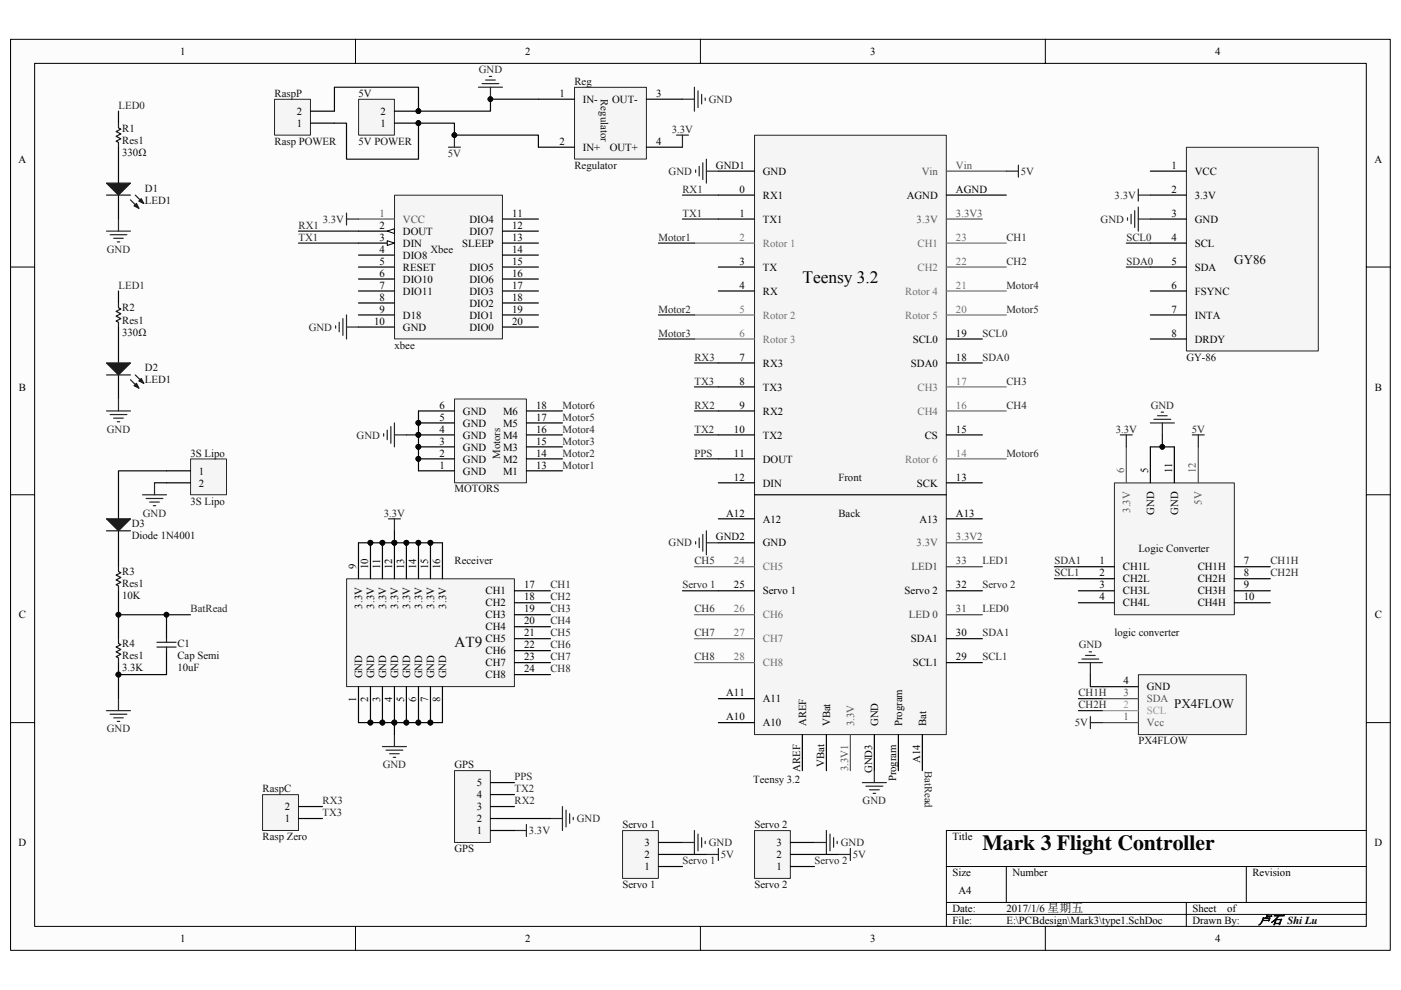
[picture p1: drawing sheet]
<svg xmlns="http://www.w3.org/2000/svg" width="297mm" height="210mm" viewBox="0 0 297 210" stroke-linecap="round" stroke-linejoin="round" font-family="sans-serif">
<path d="M2.3 8.4h292.5v193.2h-292.5z" fill="#fcfcfc"/>
<path d="M2.2 8.3h292.6v193.3h-292.6z" fill="none" stroke="#000" stroke-width=".21"/>
<path d="M7.4 13.5h282.3v183h-282.3z" fill="#fcfcfc"/>
<g fill="none" stroke="#000" stroke-width=".21">
<path d="M7.3 13.4h282.4v183.1h-282.4zM75.4 8.3v5.1M148.5 8.3v5.1M221.6 8.3v5.1M2.2 56.6h5.1M289.7 56.6h5.1M2.2 104.9h5.1M289.7 104.9h5.1M2.2 153.3h5.1M289.7 153.3h5.1M289.7 176.1h-89v20.4M75.4 196.5v5.1"/>
<path d="M148.5 196.5v5.1M200.7 183.8h89M200.7 191.4h89M200.7 194h89M213.4 183.8v7.6M221.6 196.5v5.1M251.5 191.4v5.1M264.2 183.8v7.6"/>
</g>
<path d="M160 28.7h40.6v127.1h-40.6z" fill="#f5f5f5"/>
<path d="M160 28.7h40.6v127.1h-40.6z" fill="none" stroke="#262626" stroke-width=".21"/>
<g fill="none" stroke="#000" stroke-width=".25">
<path d="M152.3 36.3h7.7M152.3 41.4h7.7M152.3 46.5h7.7M152.3 56.6h7.7M200.7 41.4h12.7M152.3 61.7h7.7M152.3 77h7.7M200.7 77h7.6M200.7 71.9h7.6M152.3 82.1h7.7M152.3 87.2h7.7M152.3 92.2h7.7"/>
<path d="M152.3 97.3h7.7M200.7 92.2h7.6M152.3 102.4h7.7M152.3 110h7.7M152.3 115.1h7.7M160 104.9h40.7M200.7 102.4h7.6M200.7 110h7.6M152.3 125.3h7.7M200.7 125.3h7.6M200.7 135.5h7.6M152.3 148.2h7.7"/>
<path d="M152.3 153.3h7.7M170.1 155.8v7.6M175.2 155.8v7.6M185.4 155.8v7.6M190.5 155.8v7.6M195.6 155.8v7.6M200.7 140.5h7.6"/>
</g>
<path d="M147.2 51.6h12.8M147.2 66.8h12.8M147.2 71.9h12.8M200.7 66.8h12.7M200.7 61.7h12.7M200.7 97.3h12.7" fill="none" stroke="#717171" stroke-width=".25"/>
<path d="M200.7 36.3h12.7M200.7 46.5h7.6M200.7 115.1h7.6M180.3 155.8v7.6" fill="none" stroke="#535353" stroke-width=".25"/>
<path d="M200.7 51.6h12.7M200.7 56.6h12.7M200.7 82.1h12.7M200.7 87.2h12.7M147.2 120.2h12.8M147.2 130.4h12.8M147.2 135.5h12.8M147.2 140.5h12.8" fill="none" stroke="#6c6c6c" stroke-width=".25"/>
<path d="M200.7 120.2h7.6M200.7 130.4h7.6" fill="none" stroke="#3c3c3c" stroke-width=".25"/>
<path d="M121.8 18.5h15.3v15.2h-15.3z" fill="#f5f5f5"/>
<path d="M121.8 18.5h15.3v15.2h-15.3z" fill="none" stroke="#262626" stroke-width=".21"/>
<path d="M114.1 21h7.7M114.1 31.2h7.7M137.1 21h7.6M137.1 31.2h7.6" fill="none" stroke="#000" stroke-width=".25"/>
<path d="M76 21.1h7.6v7.6h-7.6z" fill="#f5f5f5"/>
<path d="M76 21.1h7.6v7.6h-7.6z" fill="none" stroke="#262626" stroke-width=".21"/>
<path d="M83.6 26.1h5.1M83.6 23.6h5.1" fill="none" stroke="#000" stroke-width=".25"/>
<g fill="#0e0e0e" stroke="#0e0e0e" stroke-width=".21">
<circle cx="88.7" cy="26.1" r=".49"/>
<circle cx="88.7" cy="23.6" r=".49"/>
<circle cx="96.3" cy="28.7" r=".49"/>
<circle cx="104" cy="21" r=".5"/>
</g>
<g fill="none" stroke="#262626" stroke-width=".25">
<path d="M101.4 18.5h5.1M102.2 17.7h3.6M103 17h2M103.7 16.2h.5M104 18.5v2.5M147.2 18.5v5.1M148 19.3v3.5M95.1 31.2h2.5M96.3 28.7v2.5M143.4 28.7h2.6M144.7 28.7v2.5M144.7 21h2.5"/>
<path d="M147.5 36v.6M148.2 35.3v2M148.8 20v2.1M149 34.5v3.6M149.5 20.8v.5M149.8 33.8v5M149.8 36.3h2.5M213.4 36.3h2.5M215.9 35v2.6"/>
</g>
<path d="M251.6 31.3h27.9v43.1h-27.9z" fill="#f5f5f5"/>
<path d="M251.5 31.2h28v43.2h-28z" fill="none" stroke="#262626" stroke-width=".21"/>
<path d="M243.9 36.3h7.6M243.9 56.6h7.6M243.9 51.6h7.6M243.9 46.5h7.6M243.9 41.4h7.6M243.9 61.7h7.6M243.9 66.8h7.6M243.9 71.9h7.6" fill="none" stroke="#000" stroke-width=".25"/>
<path d="M239.1 46.2v.5M239.8 45.4v2.1M240.6 44.7v3.5M241.3 40.1v2.6M241.3 43.9v5.1M241.3 46.5h2.6M241.3 41.4h2.6" fill="none" stroke="#262626" stroke-width=".25"/>
<path d="M238.8 51.6h5.1M238.8 56.6h5.1" fill="none" stroke="#0e0e0e" stroke-width=".25"/>
<path d="M236.3 102.4h25.4v28h-25.4z" fill="#f5f5f5"/>
<path d="M236.3 102.4h25.4v28h-25.4z" fill="none" stroke="#262626" stroke-width=".21"/>
<path d="M238.8 94.8v7.6M254.1 94.8v7.6" fill="none" stroke="#535353" stroke-width=".25"/>
<path d="M243.9 94.8v7.6M249 94.8v7.6M228.6 120.2h7.7M228.6 122.7h7.7M228.6 125.3h7.7M228.6 127.8h7.7M261.7 120.2h7.6M261.7 122.7h7.6M261.7 125.3h7.6M261.7 127.8h7.6" fill="none" stroke="#000" stroke-width=".25"/>
<path d="M243.9 94.8h5.1M246.4 92.2v2.6" fill="none" stroke="#0e0e0e" stroke-width=".25"/>
<circle cx="246.4" cy="94.8" r=".5" fill="#0e0e0e" stroke="#0e0e0e" stroke-width=".21"/>
<path d="M237.5 92.2h2.6M238.8 92.2v2.6M243.9 89.7h5.1M244.7 88.9h3.5M245.4 88.2h2.1M246.2 87.4h.5M246.4 89.7v2.5M252.8 92.2h2.5M254.1 92.2v2.6" fill="none" stroke="#262626" stroke-width=".25"/>
<path d="M241.4 143.1h22.8v12.7h-22.8z" fill="#f5f5f5"/>
<path d="M241.4 143.1h22.8v12.7h-22.8z" fill="none" stroke="#262626" stroke-width=".21"/>
<path d="M233.7 153.3h7.6M233.7 148.2h7.6" fill="none" stroke="#535353" stroke-width=".25"/>
<path d="M233.7 145.6h7.6" fill="none" stroke="#000" stroke-width=".25"/>
<path d="M233.7 150.7h7.6" fill="none" stroke="#9a9a9a" stroke-width=".25"/>
<path d="M229.4 139.8h3.6M230.2 139h2M230.9 138.3h.5M228.6 140.5h5.1M231.2 140.5v2.6M231.2 152v2.5M231.2 153.3h2.5" fill="none" stroke="#262626" stroke-width=".25"/>
<path d="M223.5 120.2h5.1M223.5 122.7h5.1M228.6 148.2h5.1M228.6 150.7h5.1M231.2 143.1v2.5h2.5" fill="none" stroke="#0e0e0e" stroke-width=".25"/>
<path d="M83.7 41.4h22.8v30.5h-22.8z" fill="#f5f5f5"/>
<path d="M83.6 41.4h22.9v30.5h-22.9z" fill="none" stroke="#262626" stroke-width=".21"/>
<path d="M76 49h7.6" fill="none" stroke="#000" stroke-width=".25"/>
<path d="M82.1 49l1.5-.5v1z" fill="#fcfcfc"/>
<path d="M82.1 49l1.5-.5v1z" fill="none" stroke="#000" stroke-width=".21"/>
<path d="M76 51.6h7.6" fill="none" stroke="#000" stroke-width=".25"/>
<path d="M82.1 51.1l1.5 .5-1.5 .5z" fill="#fcfcfc"/>
<path d="M82.1 51.1l1.5 .5-1.5 .5z" fill="none" stroke="#000" stroke-width=".21"/>
<g fill="none" stroke="#000" stroke-width=".25">
<path d="M76 54.1h7.6M76 56.6h7.6M76 59.2h7.6M106.5 54.1h7.6M106.5 56.6h7.6M106.5 59.2h7.6M106.5 46.5h7.6M106.5 49h7.6M106.5 51.6h7.6M76 69.4h7.6M76 61.7h7.6M76 64.3h7.6"/>
<path d="M76 66.8h7.6M106.5 69.4h7.6M106.5 61.7h7.6M106.5 64.3h7.6M106.5 66.8h7.6"/>
</g>
<path d="M76 46.5h7.6" fill="none" stroke="#535353" stroke-width=".25"/>
<path d="M73.5 46.5h2.5M73.5 45.2v2.5M71.2 69.1v.5M71.9 68.3v2.1M72.7 67.6v3.5M73.5 69.4h2.5M73.5 66.8v5.1" fill="none" stroke="#262626" stroke-width=".25"/>
<path d="M63.3 49h12.7M63.3 51.6h12.7M144.7 41.4h7.6M144.7 46.5h7.6" fill="none" stroke="#0e0e0e" stroke-width=".25"/>
<path d="M96.4 84.6h15.2v17.8h-15.2z" fill="#f5f5f5"/>
<path d="M96.4 84.6h15.2v17.8h-15.2z" fill="none" stroke="#262626" stroke-width=".21"/>
<path d="M88.7 99.9h7.6M88.7 97.3h7.6M88.7 94.8h7.6M88.7 92.2h7.6M88.7 89.7h7.6M88.7 87.2h7.6M111.6 99.9h7.6M111.6 97.3h7.6M111.6 94.8h7.6M111.6 92.2h7.6M111.6 89.7h7.6M111.6 87.2h7.6" fill="none" stroke="#000" stroke-width=".25"/>
<g fill="#0e0e0e" stroke="#0e0e0e" stroke-width=".21">
<circle cx="88.7" cy="97.3" r=".49"/>
<circle cx="88.7" cy="94.8" r=".49"/>
<circle cx="88.7" cy="92.2" r=".49"/>
<circle cx="88.7" cy="89.7" r=".49"/>
</g>
<path d="M81.3 92v.5M82.1 91.2v2.1M82.9 90.5v3.5M83.6 89.7v5.1M83.6 92.2h2.6" fill="none" stroke="#262626" stroke-width=".25"/>
<path d="M139.6 51.6h7.6M139.6 66.8h7.6M139.6 71.9h7.6M86.2 92.2h2.5M88.7 87.2v12.7" fill="none" stroke="#0e0e0e" stroke-width=".25"/>
<path d="M73.5 122.8h35.6v22.8h-35.6z" fill="#f5f5f5"/>
<path d="M73.5 122.8h35.6v22.8h-35.6z" fill="none" stroke="#262626" stroke-width=".21"/>
<g fill="none" stroke="#000" stroke-width=".25">
<path d="M76 115.1v7.6M78.5 115.1v7.6M81.1 115.1v7.6M83.6 115.1v7.6M86.2 115.1v7.6M88.7 115.1v7.6M91.3 115.1v7.6M93.8 115.1v7.6M109.1 125.3h7.6M109.1 127.8h7.6M109.1 130.4h7.6M109.1 132.9h7.6"/>
<path d="M109.1 135.5h7.6M109.1 138h7.6M76 145.6v7.7M78.5 145.6v7.7M81.1 145.6v7.7M83.6 145.6v7.7M86.2 145.6v7.7M88.7 145.6v7.7M91.3 145.6v7.7M93.8 145.6v7.7M109.1 140.5h7.6M109.1 143.1h7.6"/>
</g>
<g fill="#0e0e0e" stroke="#0e0e0e" stroke-width=".21">
<circle cx="78.5" cy="153.3" r=".5"/>
<circle cx="81.1" cy="153.3" r=".49"/>
<circle cx="83.6" cy="153.3" r=".49"/>
<circle cx="86.2" cy="153.3" r=".49"/>
<circle cx="88.7" cy="153.3" r=".49"/>
<circle cx="91.3" cy="153.3" r=".5"/>
<circle cx="78.5" cy="115.1" r=".5"/>
<circle cx="81.1" cy="115.1" r=".49"/>
<circle cx="83.6" cy="115.1" r=".49"/>
<circle cx="86.2" cy="115.1" r=".49"/>
<circle cx="88.7" cy="115.1" r=".49"/>
<circle cx="91.3" cy="115.1" r=".5"/>
</g>
<g fill="none" stroke="#262626" stroke-width=".25">
<path d="M82.4 110h2.5M83.6 110v2.6M81.1 158.3h5.1M81.8 159.1h3.6M82.6 159.9h2M83.6 155.8v2.5M83.4 160.6h.5M109.1 176.1h2.5M111.6 174.9v2.5M116.7 173.6h2.5M119.2 171.1v5M120 171.8v3.6"/>
<path d="M120.8 172.6v2M121.5 173.4v.5"/>
</g>
<path d="M147.2 87.2h5.1M147.2 92.2h5.1M76 115.1h17.8M83.6 112.6v2.5M76 153.3h17.8M83.6 153.3v2.5" fill="none" stroke="#0e0e0e" stroke-width=".25"/>
<path d="M58.2 21.1h7.6v7.6h-7.6z" fill="#f5f5f5"/>
<path d="M58.2 21.1h7.6v7.6h-7.6z" fill="none" stroke="#262626" stroke-width=".21"/>
<path d="M65.8 26.1h5.1M65.8 23.6h5.1" fill="none" stroke="#000" stroke-width=".25"/>
<path d="M70.9 26.1h2.6v7.7h15.2v-7.7h7.6v2.6h17.8v2.5M114.1 21h-10.1v2.6h-15.3v-5.1h-17.8v5.1" fill="none" stroke="#0e0e0e" stroke-width=".25"/>
<g fill="#0e0e0e" stroke="#0e0e0e" stroke-width=".21">
<circle cx="88.7" cy="23.6" r=".49"/>
<circle cx="104" cy="21" r=".5"/>
<circle cx="88.7" cy="26.1" r=".49"/>
<circle cx="96.3" cy="28.7" r=".49"/>
</g>
<path d="M55.7 168.6h7.6v7.5h-7.6z" fill="#f5f5f5"/>
<path d="M55.7 168.6h7.6v7.5h-7.6z" fill="none" stroke="#262626" stroke-width=".21"/>
<path d="M63.3 173.6h5.1M63.3 171.1h5.1" fill="none" stroke="#000" stroke-width=".25"/>
<path d="M147.2 77h5.1M147.2 82.1h5.1" fill="none" stroke="#0e0e0e" stroke-width=".25"/>
<path d="M132 176.2h7.6v10.1h-7.6z" fill="#f5f5f5"/>
<path d="M132 176.2h7.6v10.1h-7.6z" fill="none" stroke="#262626" stroke-width=".21"/>
<path d="M139.6 178.7h5.1M139.6 183.8h5.1M139.6 181.2h5.1" fill="none" stroke="#000" stroke-width=".25"/>
<path d="M160 176.2h7.6v10.1h-7.6z" fill="#f5f5f5"/>
<path d="M160 176.2h7.6v10.1h-7.6z" fill="none" stroke="#262626" stroke-width=".21"/>
<path d="M25.1 23.6v2.5M25.1 31.2v7.6M25.1 41.4v5.1M25.1 61.7v2.6M25.1 69.4v2.5M167.6 178.7h5.1M167.6 183.8h5.1M167.6 181.2h5.1" fill="none" stroke="#000" stroke-width=".25"/>
<g fill="none" stroke="#262626" stroke-width=".25">
<path d="M22.6 49h5.1M23.3 49.8h3.6M24.1 50.5h2M24.9 51.3h.5M25.1 46.5v2.5M144.7 178.7h2.5M147.2 176.1v5.1M148 176.9v3.6M148.8 177.7v2M149.5 178.4v.5M152.3 180v2.5M172.7 178.7h2.5"/>
<path d="M175.2 176.1v5.1M176 176.9v3.6M176.7 177.7v2M177.5 178.4v.5M180.3 180v2.5M149.8 181.2h2.5M177.8 181.2h2.5"/>
</g>
<path d="M144.7 125.3h7.6M144.7 181.2h5.1M172.7 181.2h5.1" fill="none" stroke="#0e0e0e" stroke-width=".25"/>
<path d="M25.1 26.1v1l.5 .3-1 .5 1 .5-1 .5 1 .5-1 .6 .5 .2v1M25.1 64.3v1l.5 .2-1 .5 1 .5-1 .6 1 .5-1 .5 .5 .2v1.1" fill="none" stroke="#1c1c1c" stroke-width=".25"/>
<path d="M22.6 38.8h5.1l-2.6 2.6z" fill="#1c1c1c"/>
<path d="M22.6 38.8h5.1l-2.6 2.6zM27.7 42.4l1.7 1.8M28.7 41.4l1.8 1.8" fill="none" stroke="#1c1c1c" stroke-width=".25"/>
<path d="M28.4 43.7l.5-.5 .5 1z" fill="#1c1c1c"/>
<path d="M28.4 43.7l.5-.5 .5 1z" fill="none" stroke="#1c1c1c" stroke-width=".25"/>
<path d="M29.4 42.7l.5-.6 .6 1.1z" fill="#1c1c1c"/>
<path d="M22.6 41.4h5.1M29.4 42.7l.5-.6 .6 1.1z" fill="none" stroke="#1c1c1c" stroke-width=".25"/>
<path d="M25.1 71.9v5.1M25.1 79.5v5.1" fill="none" stroke="#000" stroke-width=".25"/>
<path d="M22.6 77h5.1l-2.6 2.5z" fill="#1c1c1c"/>
<path d="M22.6 77h5.1l-2.6 2.5zM28.7 79.5l1.8 1.8M27.7 80.5l1.7 1.8" fill="none" stroke="#1c1c1c" stroke-width=".25"/>
<path d="M28.9 81.3l.5 1-1-.5z" fill="#1c1c1c"/>
<path d="M28.9 81.3l.5 1-1-.5z" fill="none" stroke="#1c1c1c" stroke-width=".25"/>
<path d="M29.9 80.3l.6 1-1.1-.5z" fill="#1c1c1c"/>
<path d="M22.6 79.5h5.1M29.9 80.3l.6 1-1.1-.5zM25.1 120.2v1l.5 .3-1 .5 1 .5-1 .5 1 .5-1 .5 .5 .3v1M25.1 135.5v1l.5 .2-1 .5 1 .6-1 .5 1 .5-1 .5 .5 .2v1" fill="none" stroke="#1c1c1c" stroke-width=".25"/>
<path d="M22.6 87.2h5.1M23.3 87.9h3.6M24.1 88.7h2M24.9 89.5h.5M25.1 84.6v2.6M22.6 150.7h5.1M23.3 151.5h3.6M24.1 152.3h2M24.9 153h.5M25.1 148.2v2.5" fill="none" stroke="#262626" stroke-width=".25"/>
<path d="M25.1 104.9v5.1M25.1 112.6v7.6M25.1 125.3v2.5M25.1 132.9v2.6M25.1 140.5v2.6" fill="none" stroke="#000" stroke-width=".25"/>
<g fill="#0e0e0e" stroke="#0e0e0e" stroke-width=".21">
<circle cx="25.1" cy="143.1" r=".49"/>
<circle cx="25.1" cy="130.4" r=".49"/>
</g>
<path d="M25.1 127.8v5.1" fill="none" stroke="#0e0e0e" stroke-width=".25"/>
<path d="M22.6 110h5.1l-2.6 2.6z" fill="#1c1c1c"/>
<path d="M22.6 110h5.1l-2.6 2.6zM22.6 112.6h5.1" fill="none" stroke="#1c1c1c" stroke-width=".25"/>
<path d="M40.4 97.4h7.6v7.5h-7.6z" fill="#f5f5f5"/>
<path d="M40.4 97.3h7.6v7.6h-7.6z" fill="none" stroke="#262626" stroke-width=".21"/>
<path d="M35.3 99.9h5.1M35.3 102.4h5.1M35.3 132.9v2.6M35.3 138v2.5" fill="none" stroke="#000" stroke-width=".25"/>
<path d="M35.3 99.9h-10.2v5M147.2 97.3h5.1M32.8 102.4h2.5M25.1 130.4h15.3M35.3 130.4v2.5M35.3 140.5v2.6h-10.2v5.1" fill="none" stroke="#0e0e0e" stroke-width=".25"/>
<g fill="none" stroke="#262626" stroke-width=".25">
<path d="M30.2 104.9h5.1M31 105.7h3.5M31.7 106.5h2.1M32.5 107.3h.5M32.8 102.4v2.5M147.5 114.9v.5M148.2 114.1v2M149 113.3v3.6M149.8 112.6v5.1M149.8 115.1h2.5M182.8 166h5.1M183.6 166.8h3.6"/>
<path d="M184.4 167.5h2M185.1 168.3h.5M185.4 163.4v2.6"/>
</g>
<path d="M33.3 137.2h4M33.3 136.2h4M35.3 135.5v.7M35.3 137.2v.8" fill="none" stroke="#1c1c1c" stroke-width=".25"/>
<g fill="#0e0e0e" stroke="#0e0e0e" stroke-width=".21">
<circle cx="35.3" cy="130.4" r=".5"/>
<circle cx="25.1" cy="130.4" r=".49"/>
<circle cx="25.1" cy="143.1" r=".49"/>
</g>
<path d="M96.4 163.5h7.6v15.2h-7.6z" fill="#f5f5f5"/>
<path d="M96.4 163.4h7.6v15.3h-7.6z" fill="none" stroke="#262626" stroke-width=".21"/>
<path d="M104 176.1h5.1M104 173.6h5.1M104 171.1h5.1M104 168.5h5.1M104 166h5.1" fill="none" stroke="#000" stroke-width=".25"/>
<path d="M109.1 173.6h7.6" fill="none" stroke="#0e0e0e" stroke-width=".25"/>
<text font-size="4.6" x="208.3" y="180.3">Mark 3 Flight Controller</text>
<text font-size="3.7" x="170.1" y="59.9">Teensy 3.2</text>
<text font-size="3.2" fill="#0e0e0e" x="96.4" y="137.3">AT9</text>
<g font-size="2.8" fill="#0e0e0e">
<text x="261.7" y="56">GY86</text>
<text x="249" y="150.1">PX4FLOW</text>
</g>
<text font-size="2.7" x="266.8" y="196">卢石</text>
<g font-size="2.3">
<text x="38.2" y="11.7">1</text>
<text x="111.4" y="11.7">2</text>
<text x="184.5" y="11.7">3</text>
<text x="257.6" y="11.7">4</text>
<text x="118.6" y="20.6">1</text>
<text x="123.6" y="21.8">IN-</text>
<text x="129.8" y="21.8">OUT-</text>
<text x="139.1" y="20.6">3</text>
<text x="62.9" y="26.9">1</text>
<text x="62.9" y="24.4">2</text>
<text x="80.7" y="26.9">1</text>
<text x="80.7" y="24.4">2</text>
<text x="4" y="34.5">A</text>
<text x="118.6" y="30.7">2</text>
<text x="123.6" y="32">IN+</text>
<text x="129.3" y="32">OUT+</text>
<text x="139.1" y="30.7">4</text>
<text x="151.8" y="35.8">GND1</text>
<text x="248.3" y="35.8">1</text>
<text x="291.4" y="34.5">A</text>
<text x="156.8" y="40.9">0</text>
<text x="161.7" y="37.1">GND</text>
<text x="202.7" y="40.9">AGND</text>
<text x="248.3" y="40.9">2</text>
<text x="253.3" y="37.1">VCC</text>
<text x="99.5" y="47.2">DIO4</text>
<text x="108.6" y="46">11</text>
<text x="156.8" y="46">1</text>
<text x="161.7" y="42.2">RX1</text>
<text x="161.7" y="47.2">TX1</text>
<text x="192.2" y="42.2">AGND</text>
<text x="248.3" y="46">3</text>
<text x="253.3" y="47.2">GND</text>
<text x="253.3" y="42.2">3.3V</text>
<text x="80.5" y="48.5">2</text>
<text x="80.5" y="51.1">3</text>
<text x="80.5" y="53.6">4</text>
<text x="85.4" y="49.8">DOUT</text>
<text x="85.4" y="52.3">DIN</text>
<text x="98" y="52.3">SLEEP</text>
<text x="99.5" y="49.8">DIO7</text>
<text x="108.6" y="48.5">12</text>
<text x="108.6" y="53.6">14</text>
<text x="108.6" y="51.1">13</text>
<text x="248.3" y="51.1">4</text>
<text x="253.3" y="52.3">SCL</text>
<text x="80.5" y="56.2">5</text>
<text x="80.5" y="58.7">6</text>
<text x="85.4" y="54.9">DIO8</text>
<text x="85.4" y="57.4">RESET</text>
<text x="85.4" y="60">DIO10</text>
<text x="99.5" y="57.4">DIO5</text>
<text x="99.5" y="60">DIO6</text>
<text x="108.6" y="56.2">15</text>
<text x="108.6" y="58.7">16</text>
<text x="156.8" y="56.2">3</text>
<text x="161.7" y="57.4">TX</text>
<text x="248.3" y="56.2">5</text>
<text x="253.3" y="57.4">SDA</text>
<text x="80.5" y="63.8">8</text>
<text x="80.5" y="61.2">7</text>
<text x="85.4" y="62.5">DIO11</text>
<text x="99.5" y="62.5">DIO3</text>
<text x="99.5" y="65">DIO2</text>
<text x="108.6" y="61.2">17</text>
<text x="108.6" y="63.8">18</text>
<text x="156.8" y="61.2">4</text>
<text x="161.7" y="62.5">RX</text>
<text x="248.3" y="61.2">6</text>
<text x="253.3" y="62.5">FSYNC</text>
<text x="79.3" y="68.9">10</text>
<text x="80.5" y="66.3">9</text>
<text x="85.4" y="70.1">GND</text>
<text x="85.4" y="67.6">D18</text>
<text x="99.5" y="67.6">DIO1</text>
<text x="99.5" y="70.1">DIO0</text>
<text x="108.6" y="66.3">19</text>
<text x="108.6" y="68.9">20</text>
<text x="202.7" y="71.4">19</text>
<text x="248.3" y="66.3">7</text>
<text x="248.3" y="71.4">8</text>
<text x="253.3" y="67.6">INTA</text>
<text x="156.8" y="76.5">7</text>
<text x="161.7" y="77.8">RX3</text>
<text x="193.1" y="77.8">SDA0</text>
<text x="193.5" y="72.7">SCL0</text>
<text x="202.7" y="76.5">18</text>
<text x="253.3" y="72.7">DRDY</text>
<text x="4" y="82.8">B</text>
<text x="156.8" y="81.6">8</text>
<text x="161.7" y="82.8">TX3</text>
<text x="291.5" y="82.8">B</text>
<text x="93.2" y="89.2">5</text>
<text x="93.2" y="86.7">6</text>
<text x="98.1" y="87.9">GND</text>
<text x="106.7" y="87.9">M6</text>
<text x="113.7" y="89.2">17</text>
<text x="113.7" y="86.7">18</text>
<text x="156.8" y="86.7">9</text>
<text x="161.7" y="87.9">RX2</text>
<text x="93.2" y="94.3">3</text>
<text x="93.2" y="91.8">4</text>
<text x="98.1" y="95.6">GND</text>
<text x="98.1" y="93">GND</text>
<text x="98.1" y="90.5">GND</text>
<text x="106.7" y="95.6">M3</text>
<text x="106.7" y="93">M4</text>
<text x="106.7" y="90.5">M5</text>
<text x="113.7" y="94.3">15</text>
<text x="113.7" y="91.8">16</text>
<text x="155.6" y="91.8">10</text>
<text x="161.7" y="93">TX2</text>
<text x="196.1" y="93">CS</text>
<text x="202.7" y="91.8">15</text>
<text x="42.2" y="100.6">1</text>
<text x="93.2" y="99.4">1</text>
<text x="93.2" y="96.8">2</text>
<text x="98.1" y="100.6">GND</text>
<text x="98.1" y="98.1">GND</text>
<text x="106.7" y="100.6">M1</text>
<text x="106.7" y="98.1">M2</text>
<text x="113.7" y="99.4">13</text>
<text x="113.7" y="96.8">14</text>
<text x="155.6" y="96.8">11</text>
<text x="155.6" y="101.9">12</text>
<text x="161.7" y="98.1">DOUT</text>
<text x="202.7" y="101.9">13</text>
<text x="243.4" y="100.4" transform="rotate(-90 243.4 100.4)">5</text>
<text x="248.5" y="100.4" transform="rotate(-90 248.5 100.4)">11</text>
<text x="42.2" y="103.2">2</text>
<text x="161.7" y="103.2">DIN</text>
<text x="194.4" y="103.2">SCK</text>
<text x="154" y="109.6">A12</text>
<text x="161.7" y="110.8">A12</text>
<text x="194.9" y="110.8">A13</text>
<text x="202.7" y="109.6">A13</text>
<text x="244.7" y="109.2" transform="rotate(-90 244.7 109.2)">GND</text>
<text x="249.8" y="109.2" transform="rotate(-90 249.8 109.2)">GND</text>
<text x="151.8" y="114.6">GND2</text>
<text x="161.7" y="115.9">GND</text>
<text x="233.1" y="119.7">1</text>
<text x="263.7" y="119.7">7</text>
<text x="75.5" y="120.7" transform="rotate(-90 75.5 120.7)">9</text>
<text x="78.1" y="120.7" transform="rotate(-90 78.1 120.7)">10</text>
<text x="80.6" y="120.7" transform="rotate(-90 80.6 120.7)">11</text>
<text x="83.1" y="120.7" transform="rotate(-90 83.1 120.7)">12</text>
<text x="85.7" y="120.7" transform="rotate(-90 85.7 120.7)">13</text>
<text x="88.2" y="120.7" transform="rotate(-90 88.2 120.7)">14</text>
<text x="90.8" y="120.7" transform="rotate(-90 90.8 120.7)">15</text>
<text x="93.3" y="120.7" transform="rotate(-90 93.3 120.7)">16</text>
<text x="111.1" y="124.8">17</text>
<text x="155.6" y="124.8">25</text>
<text x="202.7" y="124.8">32</text>
<text x="233.1" y="122.3">2</text>
<text x="233.1" y="124.8">3</text>
<text x="238.1" y="121">CH1L</text>
<text x="238.1" y="123.5">CH2L</text>
<text x="253.9" y="121">CH1H</text>
<text x="253.9" y="123.5">CH2H</text>
<text x="263.7" y="122.3">8</text>
<text x="263.7" y="124.8">9</text>
<text x="4" y="131.2">C</text>
<text x="76.8" y="129.1" transform="rotate(-90 76.8 129.1)">3.3V</text>
<text x="79.3" y="129.1" transform="rotate(-90 79.3 129.1)">3.3V</text>
<text x="81.9" y="129.1" transform="rotate(-90 81.9 129.1)">3.3V</text>
<text x="84.4" y="129.1" transform="rotate(-90 84.4 129.1)">3.3V</text>
<text x="87" y="129.1" transform="rotate(-90 87 129.1)">3.3V</text>
<text x="89.5" y="129.1" transform="rotate(-90 89.5 129.1)">3.3V</text>
<text x="92.1" y="129.1" transform="rotate(-90 92.1 129.1)">3.3V</text>
<text x="94.6" y="129.1" transform="rotate(-90 94.6 129.1)">3.3V</text>
<text x="103" y="126.1">CH1</text>
<text x="103" y="128.6">CH2</text>
<text x="103" y="131.2">CH3</text>
<text x="111.1" y="127.4">18</text>
<text x="111.1" y="129.9">19</text>
<text x="161.7" y="126.1">Servo 1</text>
<text x="191.8" y="126.1">Servo 2</text>
<text x="233.1" y="127.4">4</text>
<text x="238.1" y="126.1">CH3L</text>
<text x="238.1" y="128.6">CH4L</text>
<text x="253.9" y="126.1">CH3H</text>
<text x="253.9" y="128.6">CH4H</text>
<text x="263.7" y="127.4">10</text>
<text x="291.5" y="131.2">C</text>
<text x="103" y="133.7">CH4</text>
<text x="103" y="136.2">CH5</text>
<text x="111.1" y="132.4">20</text>
<text x="111.1" y="135">21</text>
<text x="111.1" y="137.5">22</text>
<text x="193.1" y="136.2">SDA1</text>
<text x="202.7" y="135">30</text>
<text x="76.8" y="143.9" transform="rotate(-90 76.8 143.9)">GND</text>
<text x="79.3" y="143.9" transform="rotate(-90 79.3 143.9)">GND</text>
<text x="81.9" y="143.9" transform="rotate(-90 81.9 143.9)">GND</text>
<text x="84.4" y="143.9" transform="rotate(-90 84.4 143.9)">GND</text>
<text x="87" y="143.9" transform="rotate(-90 87 143.9)">GND</text>
<text x="89.5" y="143.9" transform="rotate(-90 89.5 143.9)">GND</text>
<text x="92.1" y="143.9" transform="rotate(-90 92.1 143.9)">GND</text>
<text x="94.6" y="143.9" transform="rotate(-90 94.6 143.9)">GND</text>
<text x="103" y="138.8">CH6</text>
<text x="103" y="141.3">CH7</text>
<text x="103" y="143.9">CH8</text>
<text x="111.1" y="140.1">23</text>
<text x="111.1" y="142.6">24</text>
<text x="193.5" y="141.3">SCL1</text>
<text x="202.7" y="140.1">29</text>
<text x="75.5" y="148.8" transform="rotate(-90 75.5 148.8)">1</text>
<text x="78.1" y="148.8" transform="rotate(-90 78.1 148.8)">2</text>
<text x="80.6" y="148.8" transform="rotate(-90 80.6 148.8)">3</text>
<text x="83.1" y="148.8" transform="rotate(-90 83.1 148.8)">4</text>
<text x="85.7" y="148.8" transform="rotate(-90 85.7 148.8)">5</text>
<text x="88.2" y="148.8" transform="rotate(-90 88.2 148.8)">6</text>
<text x="90.8" y="148.8" transform="rotate(-90 90.8 148.8)">7</text>
<text x="93.3" y="148.8" transform="rotate(-90 93.3 148.8)">8</text>
<text x="154" y="147.7">A11</text>
<text x="161.7" y="149">A11</text>
<text x="238.2" y="145.2">4</text>
<text x="243.1" y="146.4">GND</text>
<text x="154" y="152.8">A10</text>
<text x="161.7" y="154.1">A10</text>
<text x="170.9" y="154.1" transform="rotate(-90 170.9 154.1)">AREF</text>
<text x="176" y="154.1" transform="rotate(-90 176 154.1)">VBat</text>
<text x="186.2" y="154.1" transform="rotate(-90 186.2 154.1)">GND</text>
<text x="191.3" y="154.1" transform="rotate(-90 191.3 154.1)">Program</text>
<text x="196.3" y="154.1" transform="rotate(-90 196.3 154.1)">Bat</text>
<text x="195.1" y="161.8" transform="rotate(-90 195.1 161.8)">A14</text>
<text x="101.1" y="166.8">5</text>
<text x="169.6" y="163.7" transform="rotate(-90 169.6 163.7)">AREF</text>
<text x="174.7" y="162.7" transform="rotate(-90 174.7 162.7)">VBat</text>
<text x="184.9" y="164" transform="rotate(-90 184.9 164)">GND3</text>
<text x="190" y="165.8" transform="rotate(-90 190 165.8)">Program</text>
<text x="60.4" y="171.9">2</text>
<text x="101.1" y="171.9">3</text>
<text x="101.1" y="169.3">4</text>
<text x="4" y="179.5">D</text>
<text x="60.4" y="174.4">1</text>
<text x="101.1" y="176.9">1</text>
<text x="101.1" y="174.4">2</text>
<text x="136.7" y="179.5">3</text>
<text x="164.7" y="179.5">3</text>
<text x="201.9" y="178.2">Title</text>
<text x="291.4" y="179.5">D</text>
<text x="136.7" y="184.6">1</text>
<text x="136.7" y="182">2</text>
<text x="164.7" y="184.6">1</text>
<text x="164.7" y="182">2</text>
<text x="201.9" y="185.8">Size</text>
<text x="214.6" y="185.8">Number</text>
<text x="265.5" y="185.8">Revision</text>
<text x="203.2" y="189.7">A4</text>
<text x="201.9" y="193.5">Date:</text>
<text x="201.9" y="196">File:</text>
<text x="213.4" y="193.5">2017/1/6 星期五</text>
<text x="213.4" y="196">E:\PCBdesign\Mark3\type1.SchDoc</text>
<text x="252.8" y="193.5">Sheet</text>
<text x="252.8" y="196">Drawn By:</text>
<text x="260.2" y="193.5">of</text>
<text x="273" y="196">Shi Lu</text>
<text x="38.2" y="199.8">1</text>
<text x="111.4" y="199.8">2</text>
<text x="184.5" y="199.8">3</text>
<text x="257.6" y="199.8">4</text>
</g>
<g font-size="2.3" fill="#262626">
<text x="101.5" y="15.5">GND</text>
<text x="25.1" y="23.1">LED0</text>
<text x="150.3" y="21.8">GND</text>
<text x="142.4" y="28.2">3.3V</text>
<text x="95" y="33.3">5V</text>
<text x="141.7" y="37.1">GND</text>
<text x="144.7" y="40.9">RX1</text>
<text x="216.4" y="37.1">5V</text>
<text x="68.4" y="47.2">3.3V</text>
<text x="144.7" y="46">TX1</text>
<text x="233.3" y="47.2">GND</text>
<text x="236.3" y="42.2">3.3V</text>
<text x="22.6" y="53.6">GND</text>
<text x="63.3" y="48.5">RX1</text>
<text x="63.3" y="51.1">TX1</text>
<text x="139.6" y="51.1">Motor1</text>
<text x="213.4" y="51.1">CH1</text>
<text x="238.8" y="51.1">SCL0</text>
<text x="213.4" y="56.2">CH2</text>
<text x="238.8" y="56.2">SDA0</text>
<text x="25.1" y="61.2">LED1</text>
<text x="213.4" y="61.2">Motor4</text>
<text x="65.4" y="70.1">GND</text>
<text x="139.6" y="66.3">Motor2</text>
<text x="139.6" y="71.4">Motor3</text>
<text x="208.3" y="71.4">SCL0</text>
<text x="213.4" y="66.3">Motor5</text>
<text x="147.2" y="76.5">RX3</text>
<text x="208.3" y="76.5">SDA0</text>
<text x="147.2" y="81.6">TX3</text>
<text x="213.4" y="81.6">CH3</text>
<text x="119.2" y="89.2">Motor5</text>
<text x="119.2" y="86.7">Motor6</text>
<text x="147.2" y="86.7">RX2</text>
<text x="213.4" y="86.7">CH4</text>
<text x="244" y="86.7">GND</text>
<text x="22.6" y="91.8">GND</text>
<text x="75.6" y="93">GND</text>
<text x="119.2" y="94.3">Motor3</text>
<text x="119.2" y="91.8">Motor4</text>
<text x="147.2" y="91.8">TX2</text>
<text x="236.6" y="91.8">3.3V</text>
<text x="252.7" y="91.8">5V</text>
<text x="119.2" y="99.4">Motor1</text>
<text x="119.2" y="96.8">Motor2</text>
<text x="147.2" y="96.8">PPS</text>
<text x="213.4" y="96.8">Motor6</text>
<text x="30.3" y="109.6">GND</text>
<text x="81.4" y="109.6">3.3V</text>
<text x="141.7" y="115.9">GND</text>
<text x="147.2" y="119.7">CH5</text>
<text x="208.3" y="119.7">LED1</text>
<text x="223.6" y="119.7">SDA1</text>
<text x="269.3" y="119.7">CH1H</text>
<text x="116.7" y="124.8">CH1</text>
<text x="144.7" y="124.8">Servo 1</text>
<text x="208.3" y="124.8">Servo 2</text>
<text x="223.6" y="122.3">SCL1</text>
<text x="269.3" y="122.3">CH2H</text>
<text x="40.4" y="129.9">BatRead</text>
<text x="116.7" y="127.4">CH2</text>
<text x="116.7" y="129.9">CH3</text>
<text x="147.2" y="129.9">CH6</text>
<text x="208.3" y="129.9">LED0</text>
<text x="116.7" y="132.4">CH4</text>
<text x="116.7" y="135">CH5</text>
<text x="116.7" y="137.5">CH6</text>
<text x="147.2" y="135">CH7</text>
<text x="208.3" y="135">SDA1</text>
<text x="228.7" y="137.5">GND</text>
<text x="116.7" y="140.1">CH7</text>
<text x="116.7" y="142.6">CH8</text>
<text x="147.2" y="140.1">CH8</text>
<text x="208.3" y="140.1">SCL1</text>
<text x="228.6" y="147.7">CH1H</text>
<text x="22.6" y="155.3">GND</text>
<text x="227.9" y="154.1">5V</text>
<text x="228.6" y="150.2">CH2H</text>
<text x="81.1" y="163">GND</text>
<text x="109.1" y="165.5">PPS</text>
<text x="196.1" y="163.4" transform="rotate(90 196.1 163.4)">BatRead</text>
<text x="68.4" y="170.6">RX3</text>
<text x="68.4" y="173.1">TX3</text>
<text x="109.1" y="170.6">RX2</text>
<text x="109.1" y="168">TX2</text>
<text x="182.9" y="170.6">GND</text>
<text x="112.1" y="176.9">3.3V</text>
<text x="122.3" y="174.4">GND</text>
<text x="150.3" y="179.5">GND</text>
<text x="178.3" y="179.5">GND</text>
<text x="144.7" y="183.3">Servo 1</text>
<text x="152.8" y="182">5V</text>
<text x="172.7" y="183.3">Servo 2</text>
<text x="180.8" y="182">5V</text>
</g>
<g font-size="2.3" fill="#0e0e0e">
<text x="58.2" y="20.6">RaspP</text>
<text x="76" y="20.6">5V</text>
<text x="121.8" y="18">Reg</text>
<text x="127.4" y="21.1" transform="rotate(90 127.4 21.1)">Regulator</text>
<text x="25.9" y="27.9">R1</text>
<text x="25.9" y="33">330Ω</text>
<text x="25.9" y="30.5">Res1</text>
<text x="58.2" y="30.7">Rasp POWER</text>
<text x="76" y="30.7">5V POWER</text>
<text x="121.8" y="35.8">Regulator</text>
<text x="30.7" y="40.6">D1</text>
<text x="30.7" y="43.2">LED1</text>
<text x="91.3" y="53.6">Xbee</text>
<text x="25.9" y="71.2">330Ω</text>
<text x="25.9" y="66.1">R2</text>
<text x="25.9" y="68.6">Res1</text>
<text x="83.6" y="74">xbee</text>
<text x="251.5" y="76.5">GY-86</text>
<text x="30.7" y="78.8">D2</text>
<text x="30.7" y="81.3">LED1</text>
<text x="40.4" y="96.8">3S Lipo</text>
<text x="106" y="97.3" transform="rotate(-90 106 97.3)">Motors</text>
<text x="177.8" y="101.9">Front</text>
<text x="40.4" y="107">3S Lipo</text>
<text x="96.4" y="104.5">MOTORS</text>
<text x="27.9" y="111.8">D3</text>
<text x="177.8" y="109.6">Back</text>
<text x="27.9" y="114.4">Diode 1N4001</text>
<text x="96.4" y="119.7">Receiver</text>
<text x="241.4" y="117.2">Logic Converter</text>
<text x="25.9" y="122">R3</text>
<text x="25.9" y="124.6">Res1</text>
<text x="25.9" y="127.1">10K</text>
<text x="25.9" y="137.3">R4</text>
<text x="37.6" y="137.3">C1</text>
<text x="236.3" y="135">logic converter</text>
<text x="25.9" y="142.3">3.3K</text>
<text x="25.9" y="139.8">Res1</text>
<text x="37.6" y="142.3">10uF</text>
<text x="37.6" y="139.8">Cap Semi</text>
<text x="241.4" y="157.9">PX4FLOW</text>
<text x="96.4" y="163">GPS</text>
<text x="159.7" y="166">Teensy 3.2</text>
<text x="55.7" y="168">RaspC</text>
<text x="55.7" y="178.2">Rasp Zero</text>
<text x="132" y="175.7">Servo 1</text>
<text x="160" y="175.7">Servo 2</text>
<text x="96.4" y="180.7">GPS</text>
<text x="132" y="188.4">Servo 1</text>
<text x="160" y="188.4">Servo 2</text>
</g>
<g font-size="2.3" fill="#535353">
<text x="202.7" y="35.8">Vin</text>
<text x="195.4" y="37.1">Vin</text>
<text x="80.5" y="46">1</text>
<text x="85.4" y="47.2">VCC</text>
<text x="194.3" y="47.2">3.3V</text>
<text x="202.7" y="46">3.3V3</text>
<text x="238.3" y="100.4" transform="rotate(-90 238.3 100.4)">6</text>
<text x="253.6" y="100.4" transform="rotate(-90 253.6 100.4)">12</text>
<text x="254.8" y="107" transform="rotate(-90 254.8 107)">5V</text>
<text x="239.6" y="108.7" transform="rotate(-90 239.6 108.7)">3.3V</text>
<text x="194.3" y="115.9">3.3V</text>
<text x="202.7" y="114.6">3.3V2</text>
<text x="238.2" y="147.7">3</text>
<text x="243.1" y="149">SDA</text>
<text x="181.1" y="154.1" transform="rotate(-90 181.1 154.1)">3.3V</text>
<text x="238.2" y="152.8">1</text>
<text x="243.1" y="154.1">Vcc</text>
<text x="179.8" y="163.5" transform="rotate(-90 179.8 163.5)">3.3V1</text>
</g>
<g font-size="2.3" fill="#717171">
<text x="156.8" y="51.1">2</text>
<text x="161.7" y="52.3">Rotor 1</text>
<text x="191.9" y="62.5">Rotor 4</text>
<text x="202.7" y="61.2">21</text>
<text x="156.8" y="66.3">5</text>
<text x="156.8" y="71.4">6</text>
<text x="161.7" y="67.6">Rotor 2</text>
<text x="191.9" y="67.6">Rotor 5</text>
<text x="202.7" y="66.3">20</text>
<text x="161.7" y="72.7">Rotor 3</text>
<text x="191.9" y="98.1">Rotor 6</text>
<text x="202.7" y="96.8">14</text>
</g>
<g font-size="2.3" fill="#6c6c6c">
<text x="194.5" y="52.3">CH1</text>
<text x="202.7" y="51.1">23</text>
<text x="194.5" y="57.4">CH2</text>
<text x="202.7" y="56.2">22</text>
<text x="194.5" y="82.8">CH3</text>
<text x="202.7" y="81.6">17</text>
<text x="194.5" y="87.9">CH4</text>
<text x="202.7" y="86.7">16</text>
<text x="155.6" y="119.7">24</text>
<text x="161.7" y="121">CH5</text>
<text x="155.6" y="129.9">26</text>
<text x="161.7" y="131.2">CH6</text>
<text x="155.6" y="135">27</text>
<text x="161.7" y="136.2">CH7</text>
<text x="155.6" y="140.1">28</text>
<text x="161.7" y="141.3">CH8</text>
</g>
<g font-size="2.3" fill="#3c3c3c">
<text x="202.7" y="119.7">33</text>
<text x="193.3" y="121">LED1</text>
<text x="192.7" y="131.2">LED 0</text>
<text x="202.7" y="129.9">31</text>
</g>
<g font-size="2.3" fill="#9a9a9a">
<text x="238.2" y="150.2">2</text>
<text x="243.1" y="151.5">SCL</text>
</g>
</svg>
